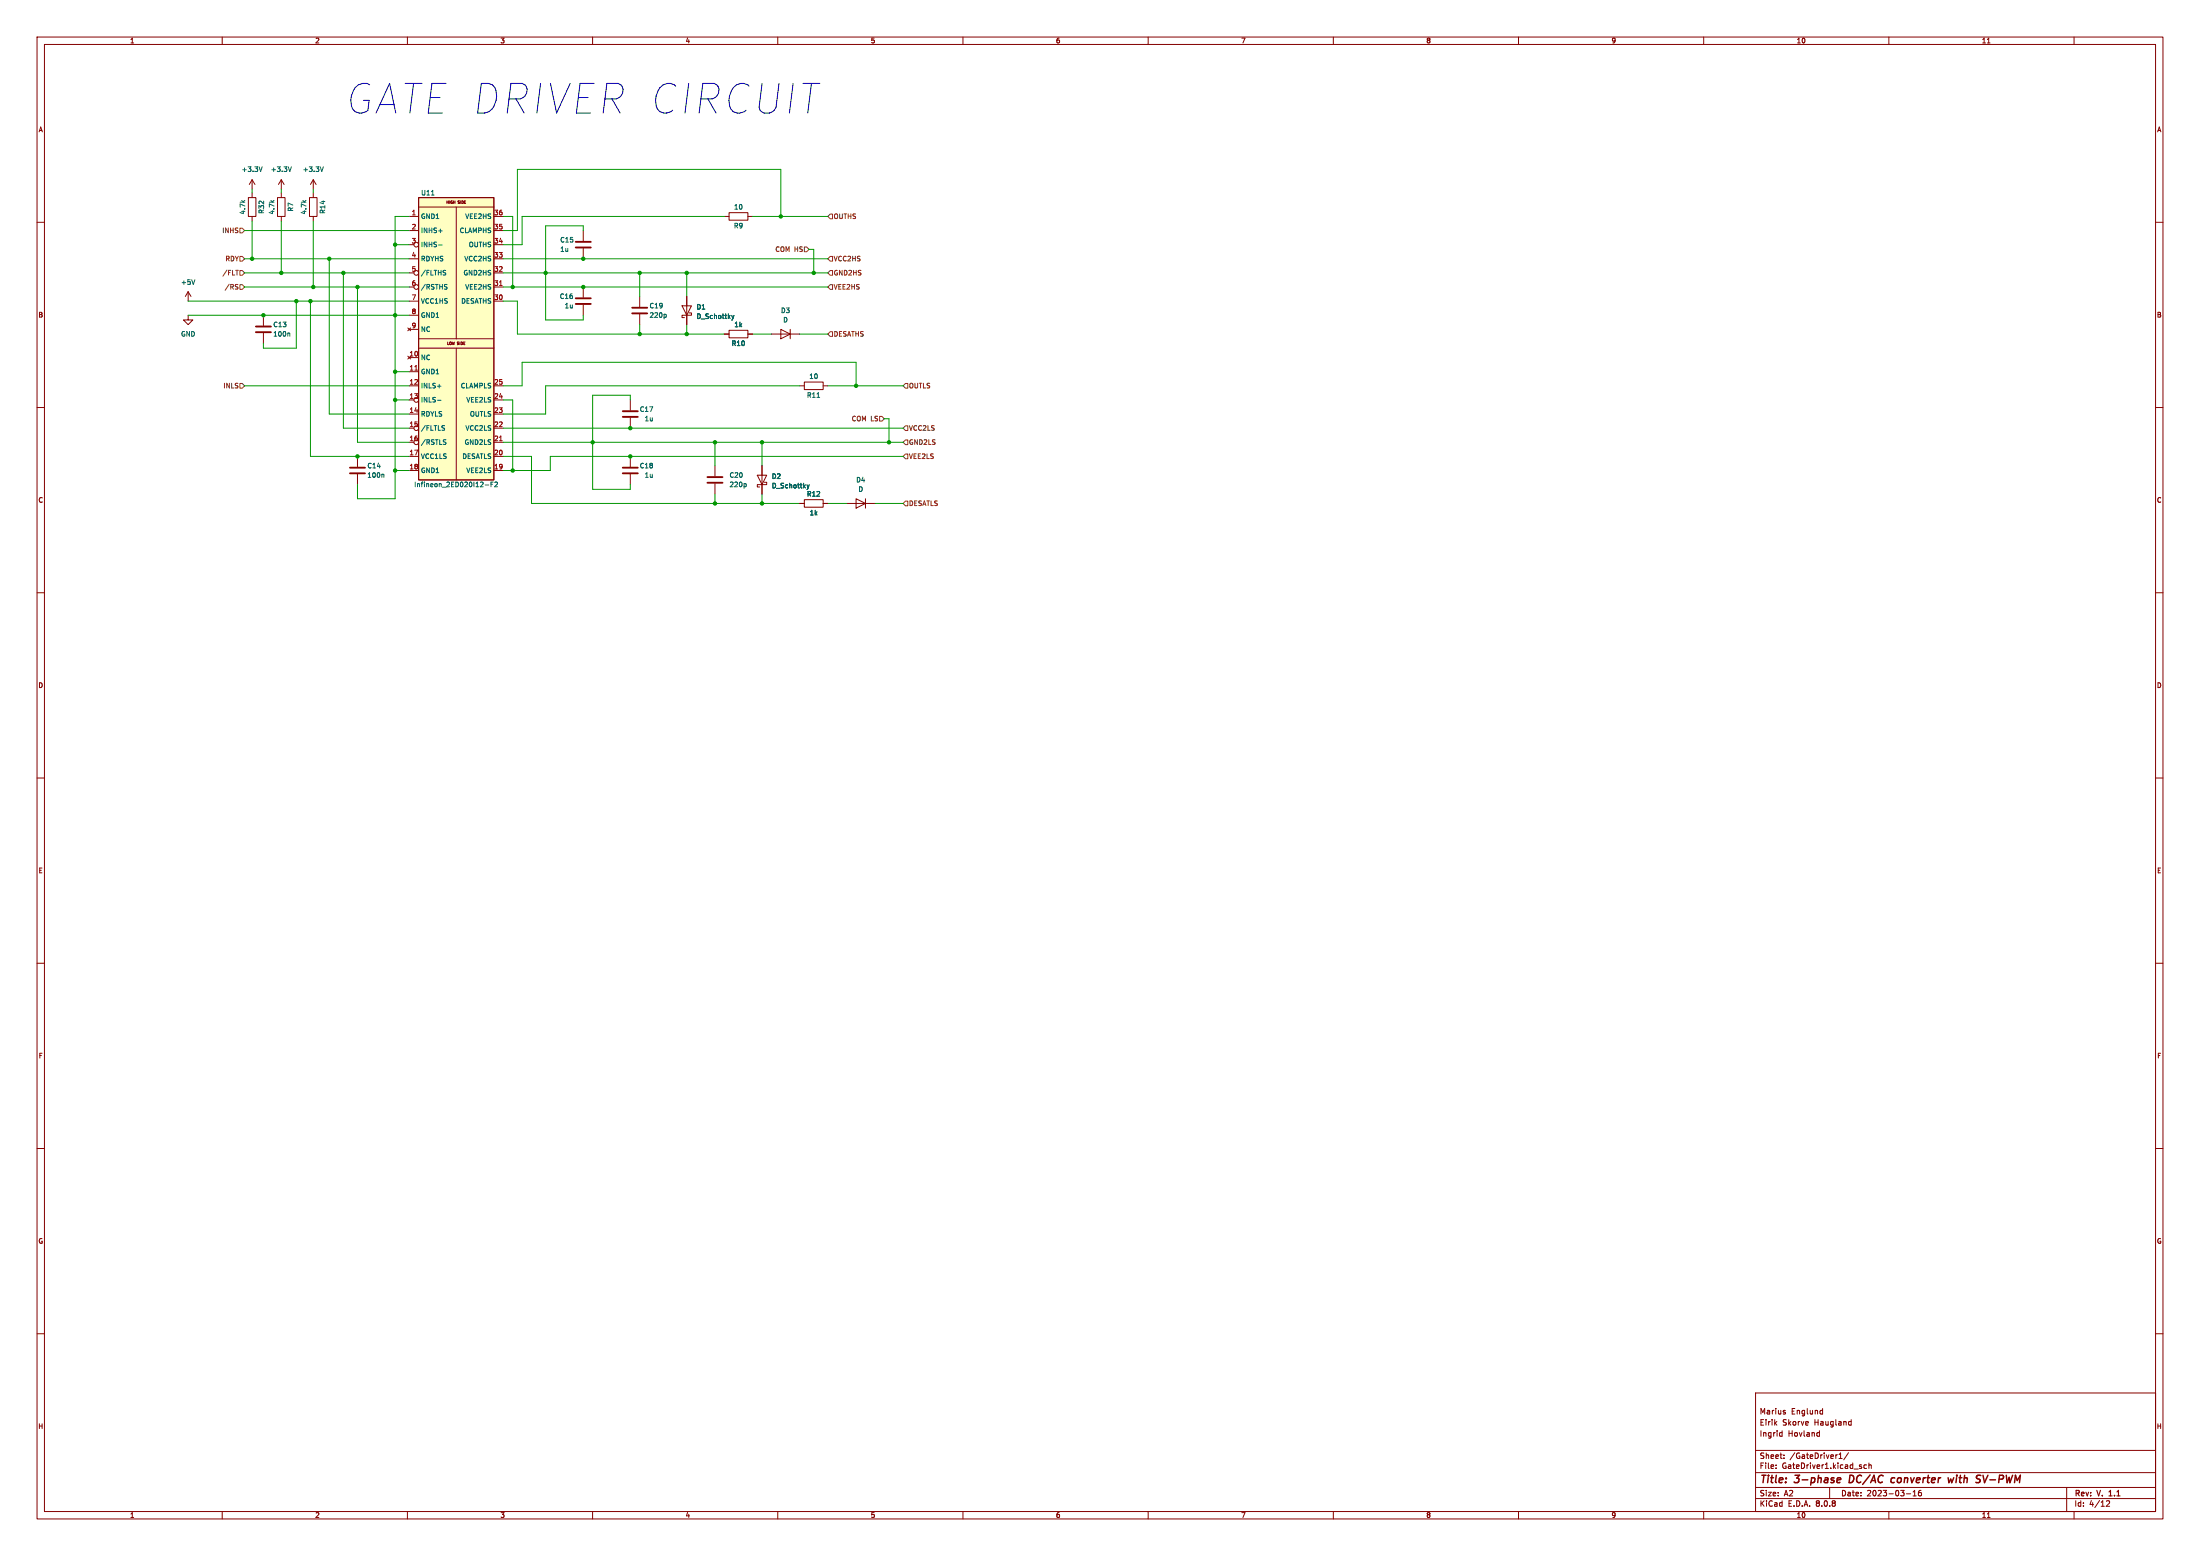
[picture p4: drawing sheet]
<svg xmlns="http://www.w3.org/2000/svg" width="594mm" height="420mm" viewBox="0 0 594 420" stroke-linecap="round" stroke-linejoin="round" font-family="sans-serif">
<g fill="none" stroke="#840000" stroke-width=".27">
<path d="M10 10h574v400h-574zM12 12h570v396h-570zM60 10v2M110 10v2M160 10v2M210 10v2M260 10v2M310 10v2M360 10v2M410 10v2M460 10v2M510 10v2"/>
<path d="M536.6 11.6h.7M560 10v2M67.1 53.3h2v5.1h-2zM68.1 48.5v2.6M68.1 52.1v1.2M68.1 58.4v1.3M68.1 48.5l-.8 1.3M68.1 48.5l.7 1.3M83.6 53.3h2v5.1h-2zM84.6 48.5l-.8 1.3M84.6 48.5v2.6M84.6 52.1v1.2"/>
<path d="M84.6 58.4v1.3M84.6 48.5l.7 1.3M195.6 58.4h1.2M196.8 57.4h5.1v2h-5.1zM201.9 58.4h1.3M10 60h2M50.8 78.7l-.8 1.3M50.8 78.7v2.6M50.8 78.7l.8 1.3M157.5 62.2v2.8M157.5 67.1v2.8M157.5 77.5v2.8"/>
<path d="M582 60h2M50.8 85.1v1.3h1.3l-1.3 1.2-1.3-1.2h1.3M71.1 85.1v2.8M71.1 89.9v2.8M157.5 82.3v2.8M172.7 80v2.8M172.7 84.8v2.8M184.1 82.6h2.6l-1.3 2.5zM185.4 80v7.6M186.1 84.5h.6v.6h-2.6v.6h.7M195.6 90.2h1.2M196.8 89.2h5.1v2h-5.1z"/>
<path d="M201.9 90.2h1.3M208.3 90.2h7.6M210.8 88.9l2.6 1.3-2.6 1.2zM213.4 88.9v2.5M10 110h2M170.2 108v2.7M170.2 112.8v2.8M215.9 104.1h1.3M217.2 103.1h5v2.1h-5zM222.2 104.1h1.3M582 110h2M170.2 123.2v2.8"/>
<path d="M170.2 128v2.8M193 125.7v2.8M193 130.6v2.8M204.5 128.3h2.5l-1.3 2.5zM205.7 125.7v7.7M206.4 130.2h.6v.6h-2.5v.6h.6M215.9 135.9h1.3M217.2 134.9h5v2h-5zM222.2 135.9h1.3M228.6 135.9h7.6M231.1 134.6l2.6 1.3-2.6 1.3zM233.7 134.6v2.6"/>
<path d="M10 160h2M582 160h2M10 210h2M582 210h2M10 260h2M582 260h2M10 310h2M582 310h2M10 360h2M474 376h108v32h-108zM582 360h2M474 397.5h108"/>
<path d="M474 391.5h108M479.5 396.2v.2M479.5 395.4v.2M480.7 386.7h.5M481.2 386.2v1.5M481.2 387.6l-.5 .1M481.7 393.5v.2M481.7 392.7v.2M481.9 381.2l.2 .2-.2 .3M481.9 380.7h.1M490.8 386.7h.4M491.2 387.6l-.4 .1"/>
<path d="M491.2 386.2v1.5M491.7 380.7h.4M492.1 380.2v1.5M492.1 381.6l-.4 .1M496.5 393.7h.9M496.5 392.6l.5-.4v1.5M499.1 392.1l-1.3 1.9M499.4 383.7h.4M499.8 383.2v1.5M499.8 384.6l-.4 .1M504 395.4h-.5l-.3 .3 .2 .6h.6M504.6 395.5l.6-.1v1"/>
<path d="M504.6 394.9v1.5M60 408v2M110 408v2M160 408v2M210 408v2M260 408v2M310 408v2M360 408v2M410 408v2M460 408v2M474 404.5h108M474 401.5h108"/>
<path d="M494 401.5v3M510 408v2M514.7 403.2h1.2M516.5 403.8h.9M516.5 402.7l.5-.4v1.5M518.7 402.3h-.5l-.2 .3v.9l.2 .3 .5-.2v-.7l-.5-.1-.2 .3M536.6 409.6h.7M558 401.5v6.5M560 408v2M568.7 405.2l.6-.1 .3 .4-.9 1.1h.9"/>
</g>
<path d="M569.4 403.8h.9M569.6 402.6l-.2 .1" fill="none" stroke="#840000" stroke-width=".3"/>
<path d="M496.2 399l.6-.1 .2 .4-1 .2M499.5 398.2l-.2 2h.4M511.6 399h-.8l-.3 .8 .4 .4 .6-.1M527.5 398.9l-.5 1.3-.3-1-.5 1M535.4 398.2l.4 2 .9-2M496.8 400.1l-.6 .1" fill="none" stroke="#840000" stroke-width=".4"/>
<g fill="none" stroke="#006464" stroke-width=".27">
<path d="M70.8 45l-.4 1.3M87.3 45l-.4 1.3M52.6 75.5l-.4 1.3M78.1 89.9l.1 .2v.6M179.7 84.8l.2 .3-.2 .6M197.6 85.1l.3 .9M197.9 86l-.3 .4M198.2 85.1l-.3 .9M220.6 107.3h.7M201.3 130.5l.2 .3-.2 .6M217.9 130.9l.3 .8M218.2 131.7l-.3 .4"/>
<path d="M218.5 130.9l-.3 .8"/>
</g>
<g fill="none" stroke="#840000" stroke-width=".51">
<path d="M155.4 66.8h4.1M155.4 65.3h4.1M69.1 88.1h4.1M69.1 89.7h4.1M155.4 82h4.1M155.4 80.5h4.1M170.7 83.1h4.1M170.7 84.6h4.1M168.1 111h4.1M168.1 112.5h4.1M168.1 127.8h4.1M168.1 126.2h4.1"/>
<path d="M191 128.8h4.1M191 130.3h4.1"/>
</g>
<path d="M113 53.3h20.3v76.2h-20.3z" fill="#ffffc2"/>
<g fill="none" stroke="#840000" stroke-width=".27">
<path d="M74.9 53.3h2.1v5.1h-2.1zM75.9 48.5l-.7 1.3M75.9 48.5v2.6M75.9 52.1v1.2M75.9 58.4v1.3M75.9 48.5l.8 1.3M110.5 58.4h2.5M113 53.3h20.3v76.2h-20.3zM113 55.9h20.3M123.2 55.9v35.5M133.3 58.4h2.6M110.5 62.2h2.5"/>
<path d="M110.5 66h1.3M110.5 77.5h1.3M110.5 73.7h1.3M110.5 69.9h2.5M133.3 62.2h2.6M133.3 66h2.6M133.3 77.5h2.6M133.3 73.7h2.6M133.3 69.9h2.6M110.1 88.5l.8 .8M110.5 96.5h2.5M110.5 81.3h2.5"/>
<path d="M110.5 85.1h2.5M110.5 88.9h2.5M110.9 88.5l-.8 .8M113 94h20.3M113 91.4h20.3M123.2 94v35.5M133.3 81.3h2.6M185.4 80v2.6M185.4 85.1v2.5M195.6 90.2h1.2M201.9 90.2h1.3M110.5 100.3h2.5"/>
<path d="M110.5 104.1h2.5M110.5 111.8h2.5M133.3 104.1h2.6M133.3 111.8h2.6M133.3 119.4h2.6M133.3 115.6h2.6M133.3 108h2.6M96.5 123.2v2.8M96.5 128v2.8M110.5 123.2h2.5M110.5 127h2.5M133.3 123.2h2.6"/>
<path d="M133.3 127h2.6M205.7 125.7v2.6M205.7 130.8v2.6M215.9 135.9h1.3M222.2 135.9h1.3"/>
<circle cx="112.4" cy="77.5" r=".63"/>
<circle cx="112.4" cy="73.7" r=".63"/>
<circle cx="112.4" cy="66" r=".63"/>
<circle cx="112.4" cy="119.4" r=".63"/>
<circle cx="112.4" cy="107.9" r=".63"/>
<circle cx="112.4" cy="115.6" r=".63"/>
</g>
<path d="M134.9 77.1h.7M112 99.9h.7M134.9 119h.7" fill="none" stroke="#a90000" stroke-width=".27"/>
<g fill="none" stroke="#006464" stroke-width=".27">
<path d="M78.7 45l-.5 1.3M116.5 52.6h.7M118.4 62.3h1M118.4 66.1h1M119.9 73h.5M120.1 73.6l.3 .3-.3 .3M120.5 77.4l.2 .3-.2 .3M120.5 76.8h.2M197.6 85.1l.3 .9M197.9 86l-.3 .4M198.2 85.1l-.3 .9M118.1 104.2h1"/>
<path d="M118.1 108h1M119.8 115.5l.2 .3-.2 .3M119.9 114.9h.1M120.2 119.4l.2 .2-.2 .4M120.2 118.7l.2 .1M103.5 128l.1 .2v.6M131 130.9h1M132.6 130.7h.4M133.2 130.1h-.6v1.3M133.6 130.2l.5-.1 .2 .4-.8 .9h.8M217.9 130.9l.3 .8M218.2 131.7l-.3 .4"/>
<path d="M218.5 130.9l-.3 .8"/>
</g>
<path d="M94.5 126.2h4.1M94.5 127.8h4.1" fill="none" stroke="#840000" stroke-width=".51"/>
<g fill="none" stroke="#725600" stroke-width=".27">
<path d="M224.2 57.8h.6v1.3h-.6l-.7-.7zM63.6 73h.8M63.8 76.8h.4M64 77.4l.2 .3-.2 .3M64.8 73h.6l.6 .7-.6 .6h-.6zM64.8 76.8h.6l.6 .7-.6 .6h-.6zM64.8 69.2h.6l.6 .7-.6 .6h-.6zM64.8 61.6h.6l.6 .6-.6 .7h-.6zM217.2 66.7h.6l.6 .6-.6 .6h-.6zM224.2 76.8h.6v1.3h-.6l-.7-.6zM224.2 73h.6v1.3h-.6l-.7-.6zM224.2 69.2h.6v1.3h-.6l-.7-.6z"/>
<path d="M224.2 89.5h.6v1.3h-.6l-.7-.6zM64.8 103.5h.6l.6 .6-.6 .7h-.6zM237.5 112.4h.6l.7 .6-.7 .7h-.6zM244.5 103.5h.6v1.3h-.6l-.7-.7zM244.5 114.9h.6v1.3h-.6l-.7-.6zM244.5 118.7h.6v1.3h-.6l-.7-.6zM244.5 135.3h.6v1.2h-.6l-.7-.6zM244.5 122.6h.6v1.2h-.6l-.7-.6z"/>
</g>
<g fill="none" stroke="#009600" stroke-width=".27">
<path d="M68.1 51.1v1M68.1 59.7v10.2M75.9 51.1v1M75.9 59.7v14M84.6 51.1v1M84.6 59.7v17.8M110.5 58.4h-3.8v76.2h-10.2v-3.8M195.6 58.4h-54.6v7.6h-5.1M203.2 58.4h20.3M210.8 58.4v-12.7h-71.1v16.5h-3.8M66 69.9h44.5M66 73.7h44.5"/>
<path d="M66 62.2h44.5M66 77.5h44.5M88.9 69.9v41.9h21.6M92.7 73.7v41.9h17.8M96.5 77.5v41.9h14M106.7 66h3.8M135.9 69.9h87.6M135.9 73.7h87.6M135.9 77.5h87.6M157.5 62.2v-1.2h-10.2v25.4h10.2v-1.3M172.7 73.7v6.3M185.4 73.7v6.3"/>
<path d="M218.4 67.3h1.3v6.4M50.8 81.3h59.7M50.8 85.1h59.7M80 81.3v12.7h-8.9v-1.3M83.8 81.3v41.9h26.7M135.9 81.3h3.8v8.9h55.9M172.7 87.6v2.6M185.4 87.6v2.6M203.2 90.2h5.1M215.9 90.2h7.6M66 104.1h44.5M106.7 100.3h3.8"/>
<path d="M106.7 108h3.8M135.9 115.6h107.9M135.9 119.4h107.9M135.9 104.1h5.1v-6.3h90.1v6.3M170.2 108v-1.3h-10.2v25.4h10.2v-1.3M193 119.4v6.3M205.7 119.4v6.3M215.9 104.1h-68.6v7.7h-11.4M223.5 104.1h20.3M238.8 113h1.2v6.4M106.7 127h3.8M135.9 123.2h7.6v12.7h72.4"/>
<path d="M193 133.4v2.5M205.7 133.4v2.5M223.5 135.9h5.1M236.2 135.9h7.6M243.8 123.2h-95.2v3.8h-12.7"/>
</g>
<path d="M135.9 58.4h2.5v19.1M135.9 108h2.5v19" fill="none" stroke="#008400" stroke-width=".27"/>
<g fill="#009600" stroke="#009600" stroke-width=".27">
<circle cx="231.1" cy="104.1" r=".46"/>
<circle cx="205.7" cy="119.4" r=".46"/>
<circle cx="205.7" cy="135.9" r=".46"/>
<circle cx="193" cy="135.9" r=".46"/>
<circle cx="240" cy="119.4" r=".46"/>
<circle cx="193" cy="119.4" r=".46"/>
<circle cx="71.1" cy="85.1" r=".46"/>
<circle cx="80" cy="81.3" r=".46"/>
<circle cx="75.9" cy="73.7" r=".46"/>
<circle cx="68.1" cy="69.9" r=".46"/>
<circle cx="106.7" cy="66" r=".46"/>
<circle cx="138.4" cy="77.5" r=".46"/>
<circle cx="106.7" cy="100.3" r=".46"/>
<circle cx="106.7" cy="108" r=".46"/>
<circle cx="96.5" cy="123.2" r=".46"/>
<circle cx="106.7" cy="127" r=".46"/>
<circle cx="147.3" cy="73.7" r=".46"/>
<circle cx="170.2" cy="115.6" r=".46"/>
<circle cx="172.7" cy="90.2" r=".46"/>
<circle cx="172.7" cy="73.7" r=".46"/>
<circle cx="157.5" cy="77.5" r=".46"/>
<circle cx="210.8" cy="58.4" r=".46"/>
<circle cx="185.4" cy="90.2" r=".46"/>
<circle cx="185.4" cy="73.7" r=".46"/>
<circle cx="219.7" cy="73.7" r=".46"/>
<circle cx="157.5" cy="69.9" r=".46"/>
<circle cx="84.6" cy="77.5" r=".46"/>
<circle cx="83.8" cy="81.3" r=".46"/>
<circle cx="96.5" cy="77.5" r=".46"/>
<circle cx="106.7" cy="85.1" r=".46"/>
<circle cx="88.9" cy="69.9" r=".46"/>
<circle cx="92.7" cy="73.7" r=".46"/>
<circle cx="138.4" cy="127" r=".46"/>
<circle cx="170.2" cy="123.2" r=".46"/>
<circle cx="160" cy="119.4" r=".46"/>
</g>
<text font-size="11.1" fill="#0000c2" x="92.7" y="31.5">GATEDRIVER CIRCUIT</text>
<g font-size="2.8" fill="#840000">
<text x="475" y="400.9">Title:</text>
<text x="484.7" y="400.9">3-phase</text>
<text x="500.1" y="400.9">DC/AC</text>
<text x="512.3" y="400.9">converter</text>
<text x="528.5" y="400.9">with</text>
<text x="536.8" y="400.9">SV-PWM</text>
</g>
<g font-size="2.1" fill="#840000">
<text x="475" y="382">Marius</text>
<text x="483.6" y="382">Englund</text>
<text x="475" y="388">Ingrid</text>
<text x="475" y="385">Eirik</text>
<text x="481.2" y="385">Skorve</text>
<text x="482.7" y="388">Hovland</text>
<text x="489.9" y="385">Haugland</text>
<text x="475" y="394">Sheet:</text>
<text x="483.2" y="394">/GateDriver1/</text>
<text x="475" y="396.7">File:</text>
<text x="481.1" y="396.7">GateDriver1.kicad_sch</text>
<text x="475" y="406.9">KiCad</text>
<text x="475" y="404.1">Size:</text>
<text x="481.7" y="404.1">A2</text>
<text x="482.7" y="406.9">E.D.A.</text>
<text x="490.3" y="406.9">8.0.8</text>
<text x="497" y="404.1">Date:</text>
<text x="504" y="404.1">2023-03-16</text>
<text x="560" y="404.3">Rev:</text>
<text x="560" y="406.9">Id:</text>
<text x="564.1" y="406.9">4/12</text>
<text x="566.4" y="404.3">V.</text>
<text x="570.1" y="404.3">1.1</text>
</g>
<g font-size="1.8" fill="#840000">
<text x="35" y="11.9">1</text>
<text x="85" y="11.9">2</text>
<text x="135" y="11.9">3</text>
<text x="185" y="11.9">4</text>
<text x="235" y="11.9">5</text>
<text x="285" y="11.9">6</text>
<text x="335" y="11.9">7</text>
<text x="385" y="11.9">8</text>
<text x="435" y="11.9">9</text>
<text x="485" y="11.9">10</text>
<text x="535" y="11.9">11</text>
<text x="10.3" y="35.9">A</text>
<text x="582.3" y="35.9">A</text>
<text x="10.3" y="85.9">B</text>
<text x="582.3" y="85.9">B</text>
<text x="10.3" y="135.9">C</text>
<text x="582.3" y="135.9">C</text>
<text x="10.3" y="185.9">D</text>
<text x="582.3" y="185.9">D</text>
<text x="10.3" y="235.9">E</text>
<text x="582.3" y="235.9">E</text>
<text x="10.3" y="285.9">F</text>
<text x="582.3" y="285.9">F</text>
<text x="10.3" y="335.9">G</text>
<text x="582.3" y="335.9">G</text>
<text x="10.2" y="385.9">H</text>
<text x="582.2" y="385.9">H</text>
<text x="35" y="409.9">1</text>
<text x="85" y="409.9">2</text>
<text x="135" y="409.9">3</text>
<text x="185" y="409.9">4</text>
<text x="235" y="409.9">5</text>
<text x="285" y="409.9">6</text>
<text x="335" y="409.9">7</text>
<text x="385" y="409.9">8</text>
<text x="435" y="409.9">9</text>
<text x="485" y="409.9">10</text>
<text x="535" y="409.9">11</text>
</g>
<g font-size="1.8" fill="#006464">
<text x="65.1" y="46.6">+3.3V</text>
<text x="73" y="46.6">+3.3V</text>
<text x="81.6" y="46.6">+3.3V</text>
<text x="113.6" y="52.9">U11</text>
<text x="66.4" y="58" transform="rotate(-90 66.4 58)">4.7k</text>
<text x="71.5" y="57.8" transform="rotate(-90 71.5 57.8)">R32</text>
<text x="74.3" y="58" transform="rotate(-90 74.3 58)">4.7k</text>
<text x="79.3" y="57.2" transform="rotate(-90 79.3 57.2)">R7</text>
<text x="82.9" y="58" transform="rotate(-90 82.9 58)">4.7k</text>
<text x="88" y="57.8" transform="rotate(-90 88 57.8)">R14</text>
<text x="113.5" y="59.3">GND1</text>
<text x="125.5" y="59.3">VEE2HS</text>
<text x="198.1" y="56.7">10</text>
<text x="113.5" y="63.1">INHS+</text>
<text x="124" y="63.1">CLAMPHS</text>
<text x="151.1" y="65.6">C15</text>
<text x="198" y="61.8">R9</text>
<text x="113.5" y="66.9">INHS-</text>
<text x="113.5" y="70.7">RDYHS</text>
<text x="125.3" y="70.7">VCC2HS</text>
<text x="126.5" y="66.9">OUTHS</text>
<text x="151.1" y="68.2">1u</text>
<text x="48.8" y="77.1">+5V</text>
<text x="113.5" y="74.5">/FLTHS</text>
<text x="125" y="74.5">GND2HS</text>
<text x="113.5" y="78.3">/RSTHS</text>
<text x="113.5" y="82.1">VCC1HS</text>
<text x="124.4" y="82.1">DESATHS</text>
<text x="125.5" y="78.3">VEE2HS</text>
<text x="151" y="80.9">C16</text>
<text x="152.4" y="83.4">1u</text>
<text x="175.3" y="83.4">C19</text>
<text x="188" y="83.7">D1</text>
<text x="73.7" y="88.5">C13</text>
<text x="113.5" y="86">GND1</text>
<text x="113.5" y="89.8">NC</text>
<text x="175.3" y="86">220p</text>
<text x="188" y="86.3">D_Schottky</text>
<text x="198.2" y="88.5">1k</text>
<text x="210.7" y="84.7">D3</text>
<text x="211.4" y="87.2">D</text>
<text x="48.8" y="91">GND</text>
<text x="73.7" y="91">100n</text>
<text x="197.4" y="93.6">R10</text>
<text x="113.5" y="97.4">NC</text>
<text x="113.5" y="101.2">GND1</text>
<text x="113.5" y="105">INLS+</text>
<text x="124.3" y="105">CLAMPLS</text>
<text x="217.8" y="107.5">R11</text>
<text x="218.4" y="102.5">10</text>
<text x="113.5" y="108.8">INLS-</text>
<text x="113.5" y="112.6">RDYLS</text>
<text x="125.8" y="108.8">VEE2LS</text>
<text x="126.8" y="112.6">OUTLS</text>
<text x="172.6" y="111.4">C17</text>
<text x="174" y="113.9">1u</text>
<text x="113.5" y="116.4">/FLTLS</text>
<text x="125.6" y="116.4">VCC2LS</text>
<text x="113.5" y="120.2">/RSTLS</text>
<text x="113.5" y="124.1">VCC1LS</text>
<text x="124.7" y="124.1">DESATLS</text>
<text x="125.3" y="120.2">GND2LS</text>
<text x="99.1" y="129.1">100n</text>
<text x="99.1" y="126.6">C14</text>
<text x="111.7" y="131.7">Infineon_2ED020I12-F2</text>
<text x="113.5" y="127.9">GND1</text>
<text x="125.8" y="127.9">VEE2LS</text>
<text x="172.6" y="126.6">C18</text>
<text x="174" y="129.1">1u</text>
<text x="196.9" y="131.7">220p</text>
<text x="196.9" y="129.1">C20</text>
<text x="208.3" y="129.5">D2</text>
<text x="208.3" y="132">D_Schottky</text>
<text x="231.1" y="130.4">D4</text>
<text x="217.8" y="134.2">R12</text>
<text x="231.7" y="132.9">D</text>
<text x="218.5" y="139.3">1k</text>
</g>
<g font-size="1.8" fill="#a90000">
<text x="111.1" y="58.2">1</text>
<text x="133.3" y="58.2">36</text>
<text x="111.1" y="62">2</text>
<text x="111.1" y="65.8">3</text>
<text x="133.3" y="65.8">34</text>
<text x="133.3" y="62">35</text>
<text x="111.1" y="69.6">4</text>
<text x="133.3" y="69.6">33</text>
<text x="111.1" y="73.4">5</text>
<text x="111.1" y="77.2">6</text>
<text x="133.3" y="77.2">31</text>
<text x="133.3" y="73.4">32</text>
<text x="111.1" y="81">7</text>
<text x="133.3" y="81">30</text>
<text x="111.1" y="84.8">8</text>
<text x="111.1" y="88.6">9</text>
<text x="110.4" y="96.3">10</text>
<text x="110.4" y="100.1">11</text>
<text x="110.4" y="103.9">12</text>
<text x="110.4" y="107.7">13</text>
<text x="133.3" y="107.7">24</text>
<text x="133.3" y="103.9">25</text>
<text x="110.4" y="111.5">14</text>
<text x="133.3" y="111.5">23</text>
<text x="110.4" y="115.3">15</text>
<text x="110.4" y="119.1">16</text>
<text x="133.3" y="119.1">21</text>
<text x="133.3" y="115.3">22</text>
<text x="110.4" y="122.9">17</text>
<text x="133.3" y="122.9">20</text>
<text x="110.4" y="126.7">18</text>
<text x="133.3" y="126.7">19</text>
</g>
<g font-size="1.8" fill="#725600">
<text x="225" y="59.3">OUTHS</text>
<text x="59.9" y="63.1">INHS</text>
<text x="60.7" y="70.7">RDY</text>
<text x="209.2" y="68.2">COM HS</text>
<text x="225" y="70.7">VCC2HS</text>
<text x="60" y="74.5">/FLT</text>
<text x="225" y="74.5">GND2HS</text>
<text x="60.6" y="78.3">/RS</text>
<text x="225" y="78.3">VEE2HS</text>
<text x="225" y="91">DESATHS</text>
<text x="60.2" y="105">INLS</text>
<text x="245.3" y="105">OUTLS</text>
<text x="229.8" y="113.9">COM LS</text>
<text x="245.3" y="116.4">VCC2LS</text>
<text x="245.3" y="124.1">VEE2LS</text>
<text x="245.3" y="120.2">GND2LS</text>
<text x="245.3" y="136.8">DESATLS</text>
</g>
<g font-size="1" fill="#840000">
<text x="120.3" y="55.2">HIGH</text>
<text x="123.7" y="55.2">SIDE</text>
<text x="120.5" y="93.3">LOW</text>
<text x="123.5" y="93.3">SIDE</text>
</g>
</svg>
